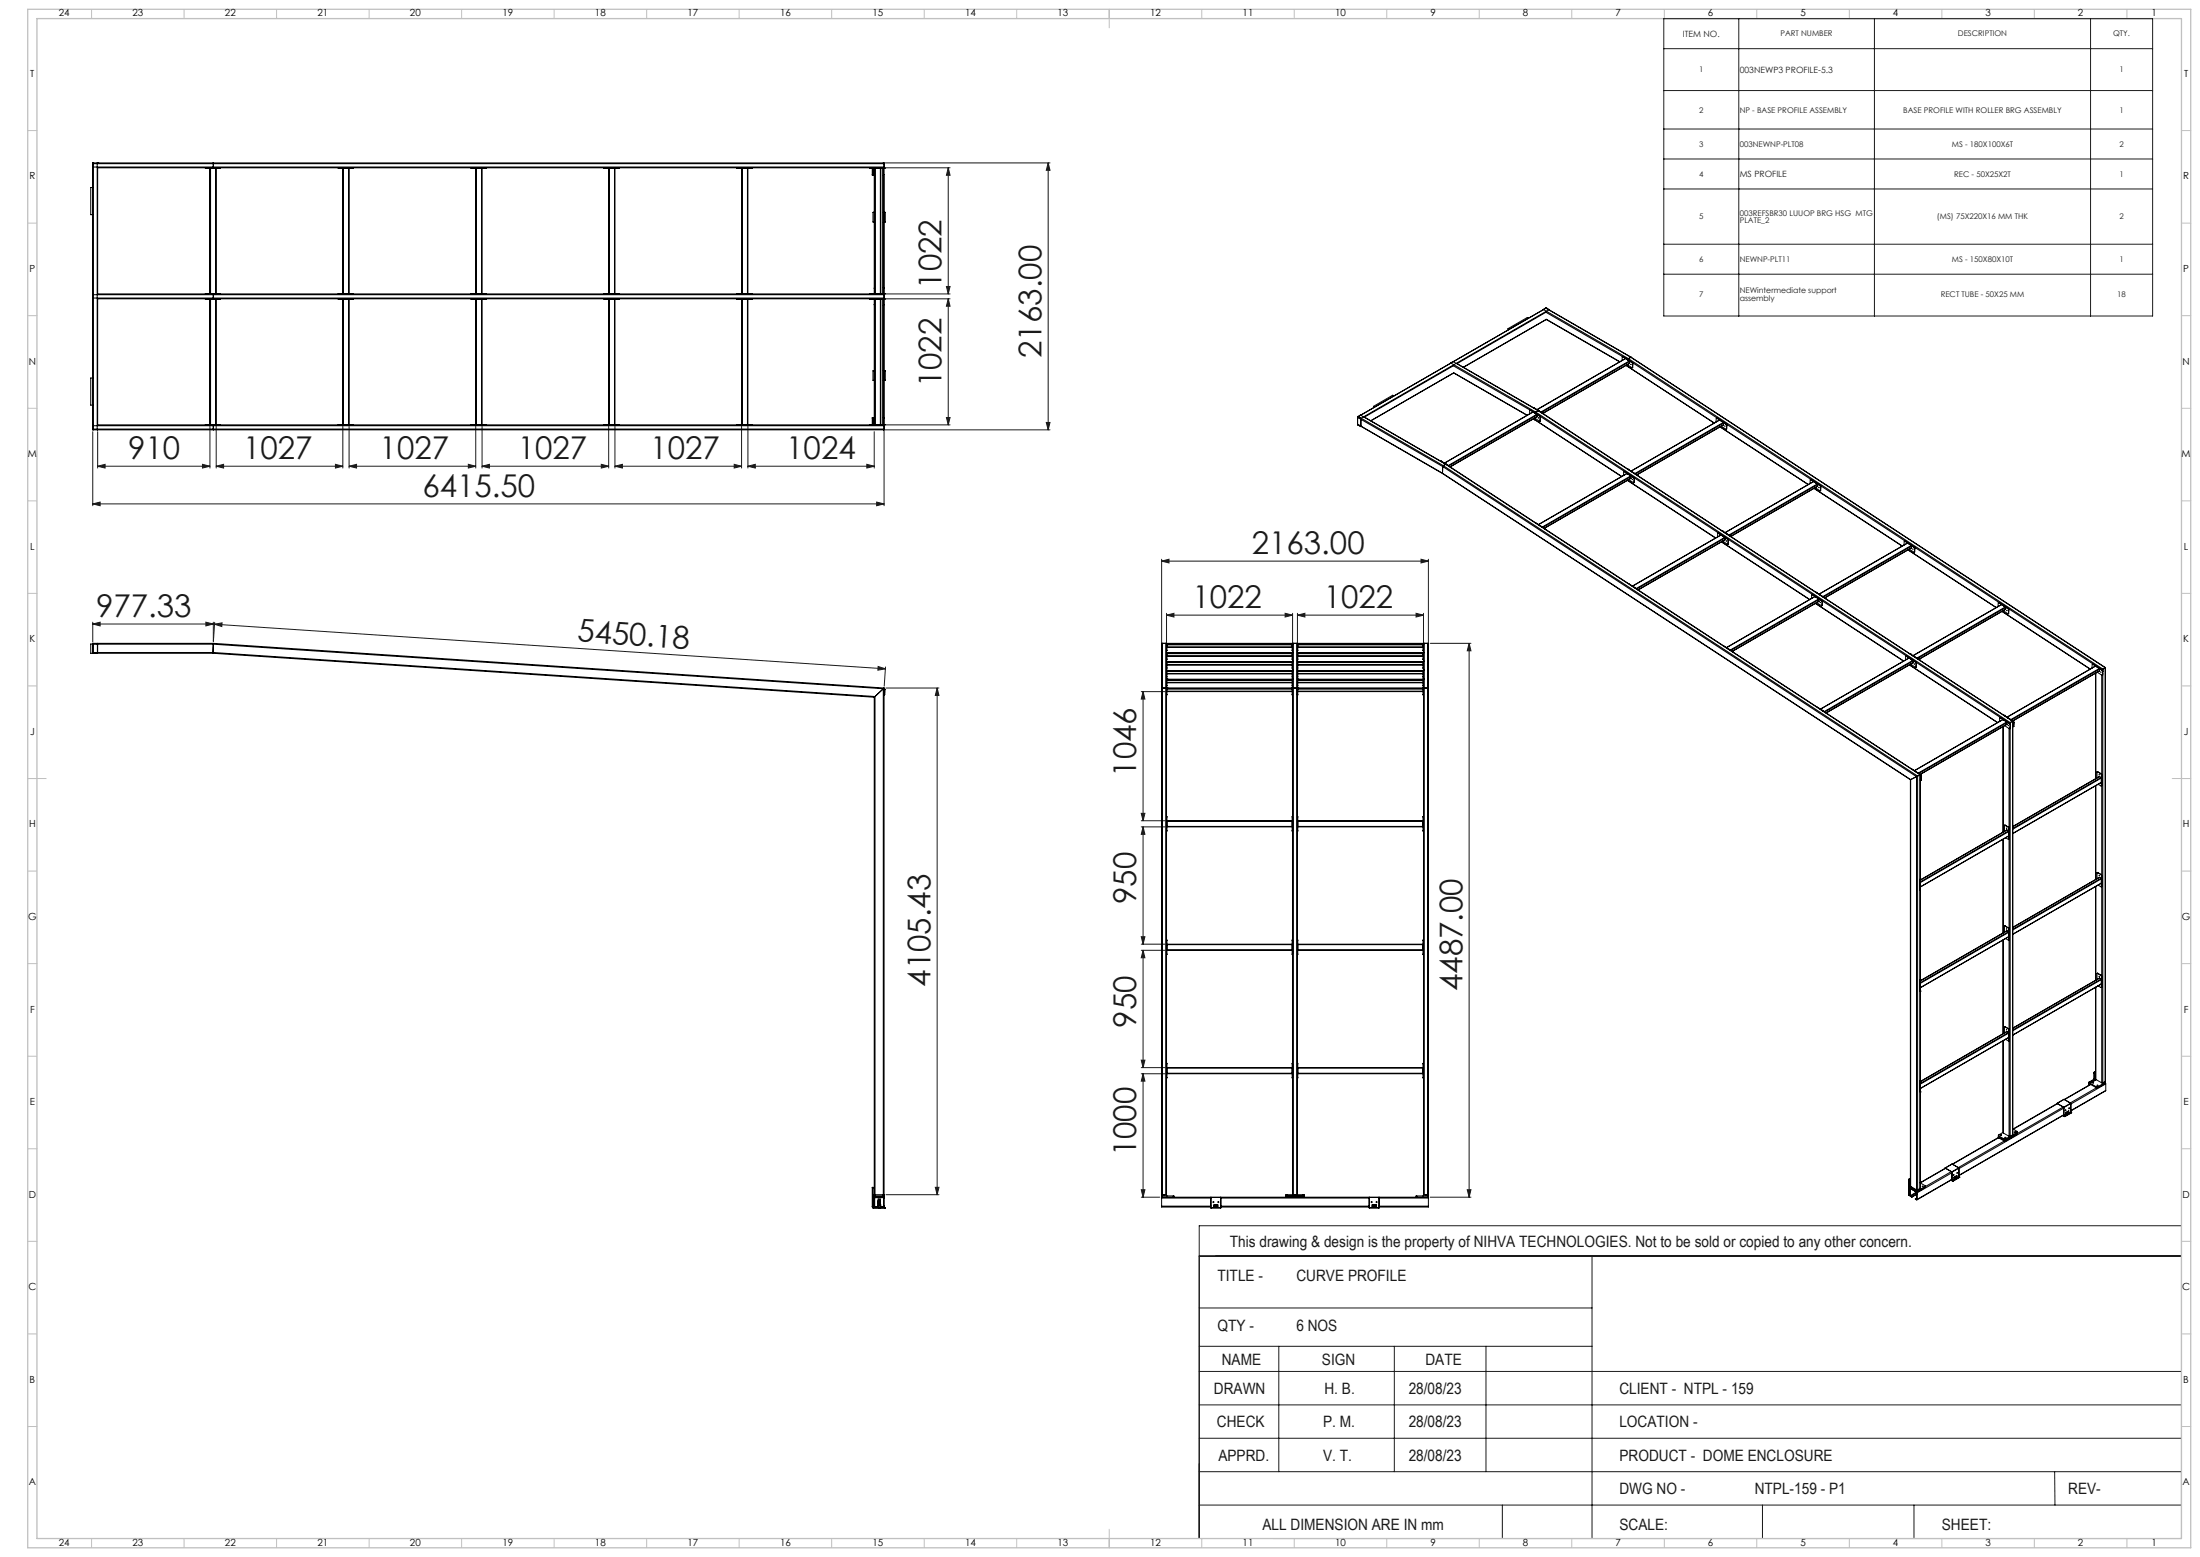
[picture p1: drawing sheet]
<svg xmlns="http://www.w3.org/2000/svg" width="1189mm" height="841mm" viewBox="0 0 1189 841" stroke-linecap="round" stroke-linejoin="round" font-family="sans-serif">
<path d="M648 678v153" fill="none" stroke="#000" stroke-width=".54"/>
<g fill="none" stroke="#191924" stroke-width=".54">
<path d="M899 10h264v161h-264zM940 10v161M1013 10v161M1130 10v161M899 26h264M899 49h264M899 70h264M478 95v178M478 88h89M478 91h35M512 91v68M512 91l1 4h-2z"/>
<path d="M566 88v144M566 88l1 4h-2zM899 86h264M899 102h264M899 132h264M478 159h35M511 155h2l-1 4zM899 148h264M478 161h35M512 161v68M512 161l1 4h-2zM50 233v40"/>
<path d="M53 233v20M113 230v23M117 230v23M185 230v23M189 230v23M257 230v23M261 230v23M329 230v23M332 230v23M401 230v23M404 230v23M472 233v20"/>
<path d="M478 232h89M478 229h35M511 226h2l-1 3zM565 228h2l-1 4zM53 252l4-1v2zM53 252h60M109 251l4 1-4 1zM117 252l4-1v2zM117 252h68M181 251l4 1-4 1zM189 252l4-1v2zM189 252h68"/>
<path d="M253 251l4 1-4 1zM261 252l4-1v2zM261 252h68M325 251l4 1-4 1zM332 252l4-1v2zM332 252h69M397 251l4 1-4 1zM404 252l4-1v2zM404 252h68M468 251l4 1-4 1zM50 272l4-1v2zM50 272h428"/>
<path d="M474 271l4 1-4 1zM628 303l4-1v2zM628 302v69M628 303h144M768 302l4 1-4 1zM772 302v69M50 337l4-1v2zM50 336v11M50 337h65M111 336l4 1-4 1zM115 336v11M116 337l363 24"/>
<path d="M116 337l4-1v2zM116 336l-1 11M630 332l4-1v2zM630 331v40M630 332h69M695 331l4 1-4 1zM699 331v40M701 332l4-1v2zM701 332h68M701 331v40M765 331l4 1-4 1zM769 331v40"/>
<path d="M475 360l4 1-5 1zM773 348h22M794 348v299M794 348l1 4h-2zM479 360l-1 11M479 372h28M506 372l1 4h-2zM506 372v273M617 374h13M618 374l1 4h-2zM618 374v69M617 439h2l-1 4z"/>
<path d="M617 447h13M617 443h13M618 447l1 4h-2zM618 447v63M617 506h2l-1 4zM617 513h13M617 510h13M618 513l1 4h-2zM618 513v64M617 573h2l-1 4zM617 580h13M617 577h13"/>
<path d="M618 580l1 4h-2zM618 580v67M479 645h28M505 641h2l-1 4zM617 643h2l-1 4zM617 647h10M773 647h22M793 643h2l-1 4zM648 662h531v169h-531zM648 678h531M860 678v153M648 706h212"/>
<path d="M648 727h212M691 727v68M754 727v68M803 727v68M648 759h531M648 741h531M648 777h531M648 795h531M1110 795l1 18M648 813h531M812 813v18M953 813v18"/>
<path d="M1034 813v18"/>
</g>
<g fill="none" stroke="#c0c0c0" stroke-width=".54">
<path d="M49 5v5M99 5v5M149 5v5M199 5v5M249 5v5M299 5v5M349 5v5M399 5v5M449 5v5M499 5v5M549 5v5M599 5v10"/>
<path d="M649 5v5M699 5v5M749 5v5M799 5v5M849 5v5M899 5v5M949 5v5M999 5v5M1049 5v5M1099 5v5M1149 5v5M15 71h5"/>
<path d="M1179 71h5M15 121h5M1179 121h5M15 171h5M1179 171h5M15 221h5M1179 221h5M15 271h5M1179 271h5M15 321h5M1179 321h5M15 371h5"/>
<path d="M1179 371h5M15 421h10M1174 421h10M15 471h5M1179 471h5M15 521h5M1179 521h5M15 571h5M1179 571h5M15 621h5M1179 621h5M15 671h5"/>
<path d="M1179 671h5M15 721h5M1179 721h5M15 771h5M1179 771h5M49 831v5M99 831v5M149 831v5M199 831v5M249 831v5M299 831v5M349 831v5"/>
<path d="M399 831v5M449 831v5M499 831v5M549 831v5M599 826v10M649 831v5M699 831v5M749 831v5M799 831v5M849 831v5M899 831v5M949 831v5"/>
<path d="M999 831v5M1049 831v5M1099 831v5M1149 831v5"/>
</g>
<path d="M15 5h1169v831h-1169zM20 10h1159v821h-1159z" fill="none" stroke="#c0c0c0" stroke-width=".7"/>
<g fill="#191924">
<path d="M475 360l4 1-5 1zM116 337l4-1v2z"/>
<path d="M50 272l4-1v2zM474 271l4 1-4 1zM53 252l4-1v2zM109 251l4 1-4 1zM50 337l4-1v2zM111 336l4 1-4 1zM630 332l4-1v2zM695 331l4 1-4 1zM701 332l4-1v2zM765 331l4 1-4 1zM628 303l4-1v2zM768 302l4 1-4 1z"/>
<path d="M617 506h2l-1 4zM618 447l1 4h-2z"/>
<path d="M617 643h2l-1 4zM618 580l1 4h-2zM617 573h2l-1 4zM618 513l1 4h-2z"/>
<path d="M505 641h2l-1 4zM506 372l1 4h-2z"/>
<path d="M566 88l1 4h-2zM565 228h2l-1 4zM512 161l1 4h-2zM511 226h2l-1 3zM512 91l1 4h-2zM511 155h2l-1 4zM794 348l1 4h-2zM793 643h2l-1 4z"/>
<path d="M617 439h2l-1 4zM618 374l1 4h-2z"/>
<path d="M117 252l4-1v2zM181 251l4 1-4 1zM189 252l4-1v2zM253 251l4 1-4 1zM261 252l4-1v2zM325 251l4 1-4 1zM332 252l4-1v2zM397 251l4 1-4 1zM404 252l4-1v2zM468 251l4 1-4 1z"/>
</g>
<g fill="none" stroke="#000" stroke-width=".54">
<path d="M50 88h.1M50 90h428l-1 1M50 90v69M50 88v2M50 88h428M50 88v144M50 88h3M53 88h.1M53 88v144M53 88h424M111 91h.1M111 91h1"/>
<path d="M112 91h7M113 91v68M114 91v68M115 88h.1M115 90v1zM115 88v2M117 91v68M119 91h.1M183 91h.1M183 91h8M185 91v68M186 91v68"/>
<path d="M188 91v68M189 91v68M191 91h.1M255 91h.1M255 91h8M257 91v68M260 91v68M261 91v68M263 91h.1M327 91h.1M327 91h7M329 91v68"/>
<path d="M332 91v68M334 91h.1M398 91h.1M398 91h1M399 91h.1M399 91h7M401 91v68M404 91v68M406 91h.1M470 91h.1M470 91h1M471 91h7"/>
<path d="M471 91h.1M471 94l1 1M471 91v3M471 91h1M471 94h1M472 91h.1M472 91v4M472 94v1M472 94l1 1M472 91v3M472 95v64M473 91v68"/>
<path d="M476 91v68M477 91v68M477 88h1M477 95h.1M477 88l1 3M478 94l-1 1M478 91v70M478 91h.1M478 91h-425v68h58M50 101h-1v15h1M472 115v5M477 115h1v5h-1"/>
<path d="M478 115v5M50 159v2M111 159h.1M111 159h1M112 159h1M112 159h7M112 159h.1M115 159h.1M115 159h363M115 159v2M119 159h.1M183 159h.1"/>
<path d="M183 159h8M191 159h.1M255 159h.1M255 159h8M263 159h.1M327 159h.1M327 159h7M334 159h1M334 159h.1M398 159h.1M398 159h1M399 159h.1"/>
<path d="M399 159h7M406 159h1M406 159h.1M470 159h.1M470 159h1M471 159h7M471 159h.1M473 155l-1 1M477 159h1h-428M477 155l1 1M478 159h.1M50 161h428h-1"/>
<path d="M50 161v69M111 162h.1M111 161v1M111 162h1M111 161h1M111 161h-58v69M112 161h366M112 162h7M112 161v1M113 162v67M114 162v67M115 161h.1"/>
<path d="M117 162v67M119 161v1M183 162h.1M183 161v1M183 162h8M185 162v67M186 162v67M188 162v67M189 162v67M191 161v1M255 162h.1M255 161v1"/>
<path d="M255 162h8M257 162v67M260 162v67M261 162v67M263 161v1M327 162h.1M327 161v1M327 162h7M329 162v67M332 162v67M334 161v1M335 161l-1 1"/>
<path d="M398 162h.1M398 161v1M398 162h1M399 162h.1M399 161v1M399 162h7M401 162v67M404 162v67M406 161v1M407 161l-1 1M470 162h.1M470 161v1"/>
<path d="M470 162h1M471 161v1M471 162h7M472 164l1 1M472 162v64M473 162v67M476 162v67M477 162v67M477 162v67l1 1h-428M478 162l-1 70M478 164l-1 1M478 161v1"/>
<path d="M815 177l1 1M815 177v1M826 172l-1-1-10 6M834 167l-49 28M834 167h.1M834 167l46 27M835 166h1M835 166l-1 1M835 166l46 27M836 169l-49 27 44 26M836 172l39 23M836 169l41 24"/>
<path d="M836 166h.1M836 173l-45 25M836 166l-102 59M836 166l1 1M837 167l-101 59M837 167v1M837 167l44 26M784 196l-49 28M784 196l46 27M785 195l-1 1M785 195l46 27M785 195h.1"/>
<path d="M785 195h1M786 198l41 23M786 197l-49 28 44 26M877 193h.1M877 193v2M877 193l5 3M879 194l-48 27M879 194l-48 27 2 2M879 194l2 1M879 197l1 1M879 194h1M879 197l3 2"/>
<path d="M880 198h.1M880 198l47 30M880 197v1M880 194h.1M880 194l256 168M880 194l256 167M881 195h.1M881 195l-48 28M881 196h.1M881 196l-47 27M881 195v1M881 193l257 168"/>
<path d="M881 193l-1 1M882 196h1M882 199h.1M882 196h.1M883 196l-1 3M50 204h-1v15h1M472 200v5v1M477 200h1v5l-1 1M478 200v6M742 219v1M742 219l1 1M753 214v-1l-11 6"/>
<path d="M786 201l39 23M50 232h.1M50 230v2M50 232h428M50 232h3M53 232h.1M53 232h424M53 229h58M111 229h.1M111 229h1M112 229h366M112 229h.1"/>
<path d="M115 229v3M115 232h.1M119 229h.1M183 229h.1M191 229h.1M255 229h.1M263 229h.1M327 229h.1M334 229h1M334 229h.1M335 229h.1M398 229h.1"/>
<path d="M399 229h.1M406 229h1M406 229h.1M407 229h.1M470 229h.1M470 229h1M471 229h.1M471 229h1M471 226h1M471 226v3M472 229h.1M472 226h.1"/>
<path d="M472 226v3M472 226h-1M473 226h-1M477 226h.1M477 226h1M478 232h-1M478 229h.1M734 225l46 27M734 229l46 27M734 229h.1M734 225v4M734 225h.1"/>
<path d="M734 225v4l1 1M734 225l1 1v4M734 229l1 1M735 224l-1 1M735 224l46 27M735 230h1M735 224h.1M736 230h-1M736 226v4M736 230h.1M736 226h.1M736 230l44 26"/>
<path d="M825 224l-39-23-45 26M827 221h.1M827 221v3M827 221l5 4M829 223l-48 27M829 223l2 1M829 226l1 1M829 220v1M829 220h.1M829 220l259 169M829 226l3 1M830 227l46 30"/>
<path d="M830 226v1M830 223l256 168M830 223l256 167M831 224h.1M831 224l-48 27-2-1M831 224v1M831 224l-48 28M831 222l-1 1M832 225h.1M832 225h1M832 227v1M832 227h.1"/>
<path d="M832 225v2M833 225h-1M833 225l-1 2M833 223h.1M834 224h.1M928 226h.1M928 226l-1 2M928 226l5 3M929 227h.1M929 227l-48 27M929 227l2 1M930 231l47 31"/>
<path d="M930 230l3 2M931 228l1 1M931 228l-48 28M932 229h.1M932 229l-48 27M933 229v1M933 229h.1M933 232h.1M933 230v2M933 230h.1M779 249h.1M779 249l1 1"/>
<path d="M779 249l259 169M780 256h.1M780 256l253 165M780 256l252 165M780 252l256 168M780 252v4M780 252h.1M780 252l256 167M781 251l-1 1M784 252l47-27zM784 253h.1M877 257l1-2 5 3"/>
<path d="M878 255h.1M879 256l-48 27M879 256l2 1M880 259l47 32M880 253h.1M881 257h1M881 257l-48 28-2-2M881 258h.1M881 258l-46 27M881 255l2 1M882 257l-1 1M882 257l-48 28"/>
<path d="M883 258v1M883 258h.1M883 259v2l-3-2M883 258v3M883 256h1M885 257l47-28zM885 257h.1M979 259h.1M979 259h-1M979 259l-1 2M979 259l5 3M883 261h.1"/>
<path d="M980 260l-48 28M980 260l2 1M981 263l3 2M982 261v1M982 261l-48 28M982 262v1M982 262l-47 27M983 263h.1M984 262v1M984 262h.1M984 265h.1M984 263v2"/>
<path d="M984 263h.1M830 282h.1M835 286h.1M928 288v2M928 288h1M929 288h-1M929 288l5 3M930 289l-48 28M930 289l2 1M930 293l48 31-48-31M931 287h.1M931 292l3 2"/>
<path d="M932 290v1M932 290l-48 28-2-1M932 292h.1M932 292l-47 27M932 288l2 1M932 291v1M932 291l-47 27M934 291v1M934 294h.1M934 292v2M934 292h.1M934 289h.1"/>
<path d="M935 290l47-27zM936 290h.1M1028 295l-48-31 48 31M1029 292h.1M1029 292v2M1029 292l6 4M1031 293l-48 28M1031 293l2 2M1032 297l3 1M1033 295h.1M1033 295l-48 27M1033 296h.1"/>
<path d="M1033 296l-47 27M1033 295v1M1034 297h.1M1035 296h.1M1035 298h.1M1035 296v2M881 316h.1M886 319h.1M981 320h1M982 320h.1M982 320l5 3M979 321v2"/>
<path d="M979 321h.1M979 321l6 4M981 322l-48 28M981 322l2 2M981 326l48 31-48-31M982 326l3 1M983 324h.1M983 324l-48 27-2-1M983 325h.1M983 325l-47 27M983 321l2 1M983 324v1"/>
<path d="M983 324l-48 27M985 325h.1M985 327h.1M985 325v2M985 322h.1M987 323h.1M1079 328l-48-31 48 31M1080 328v-3l5 4M1080 325h.1M1082 327h.1M1082 327l-48 27 2 2M1082 327l2 1"/>
<path d="M1083 330l2 1M1084 328h.1M1084 328l-48 28M1084 328v1M1085 330h.1M1085 329h1M1086 331l-1 1M1086 331h.1M1086 329l-1 2M1086 331h-1M1086 329h.1M1086 329v2"/>
<path d="M50 353h.1M50 348h.1M50 348h-1v5h66M50 348v5M50 352h65M50 348h65M53 348v5zM115 353l357 24M115 352v1M115 352l358 24M115 348l362 24M115 348v4"/>
<path d="M115 348h.1M115 348h-65M115 348l363 24M628 348h144M628 348h.1M630 348h.1M630 348v297M630 352h1M630 357h1M630 348v24M630 358h69M630 358h1"/>
<path d="M630 353h69M630 353h1M630 356h1M630 348h1M630 349h1M630 351h1M631 357v1M631 357h.1M631 352v1M631 356h-1M631 352h.1M631 348v1"/>
<path d="M631 351l-1 1M631 348h.1M631 348h67M631 353h67M631 359h67M631 357h67M631 350h67M631 354h67M631 349v2M631 353v3M631 358v3M631 358h67"/>
<path d="M631 349h67M698 357v1M698 357h.1M698 352v1M698 356h1M698 352h.1M698 348v1M698 351l1 1M698 348h.1M698 352h1M698 357h1M698 349v2"/>
<path d="M698 353v3M698 358v3M698 358h1M698 353h1M698 348h1M698 349h1M698 351h1M699 348v297M699 348h.1M699 348v24M701 348h.1M701 348v24"/>
<path d="M701 348v297M701 353h68M701 358h68M701 352h.1M701 357h.1M701 358h.1M701 353h.1M701 356h.1M701 349h.1M701 351h.1M701 357v1M701 352v1"/>
<path d="M701 348v1M701 351v1M701 348h68M701 359h68M701 357h68M701 350h68M701 354h68M701 349v2M701 353v3M701 358v3M701 349h68M769 352v1"/>
<path d="M769 356h.1M769 352h.1M769 348v1M769 351h.1M769 348h.1M769 357v1M769 357h.1M769 349v2M769 353v3M769 358v3M769 348v298M769 353h.1"/>
<path d="M769 348h1v297M772 348h.1M932 349h.1M932 349l5 3M937 352h.1M1030 354v2M1032 355l-48 28M1032 355l2 2M1032 353h.1M1032 353l5 4M1033 359l2 1M1034 357h.1"/>
<path d="M1034 357l-48 27-2-1M1034 358l-47 27M1034 358h.1M1034 357v1M1034 357l-48 28M1036 358l-1 2M1036 358h-1h1M1036 358h.1M1036 358v2M1036 356h.1M1037 356l47-27zM1037 357h.1"/>
<path d="M1037 357h1M1131 359v2M1131 359h.1M1131 359l5 3M1133 360l-48 27M1133 360l2 1M472 377v269M473 376l-1 1M473 376v269M477 372v273M477 372l-4 4M478 372h-1"/>
<path d="M478 372v3M478 372v280M478 375h.1M628 372h2M630 375l1 271M630 372h.1M630 375h.1M630 372h69M630 372h1M630 367h1M630 362h1M630 372v3"/>
<path d="M630 375h1M630 367h69M630 368h1M630 370h1M630 361h1M630 362h69M630 363h1M630 366h1M631 372h.1M631 375h-1M631 367v1M631 370l-1 1"/>
<path d="M631 367h.1M631 361h-1M631 362v1M631 366h-1M631 362h.1M631 364h67M631 362h67M631 374h67M631 372h67M631 369h67M631 367h67M631 363v3"/>
<path d="M631 368v2M631 372v3M631 363h67M631 373h67M698 367v1M698 370l1 1M698 367h.1M698 361h1M698 372h.1M698 375h1M698 362v1M698 366h1"/>
<path d="M698 362h.1M698 372h1M698 367h1M698 362h1M698 363v3M698 368v2M698 372v3M698 368h1M698 370h1M698 363h1M699 372h2M699 372h.1"/>
<path d="M699 375h.1M699 372v3M699 375v270M701 372h.1M701 375h.1M701 372h68M701 372v3M701 367h68v1M701 362h68v1M701 367h.1M701 362h.1M701 375v270"/>
<path d="M701 368h.1M701 370h.1M701 361h.1M701 363h.1M701 366h.1M701 367v1M701 370v1M701 362v1M701 364h68M701 362h68M701 374h68M701 369h68"/>
<path d="M701 367h68M701 363v3M701 368v2M701 363h68M701 373h68M769 367v1M769 370h.1M769 367h.1M769 372h.1M769 375h.1M769 361h.1M769 362v1"/>
<path d="M769 366h.1M769 362h.1M769 363v3M769 368v2M769 372v3M769 372h3M1036 360h.1M1036 360h-1M1130 361l-48-31 48 31M1133 364v57M1133 363l3 2M1135 361h.1"/>
<path d="M1135 361l-48 28M1135 362h.1M1135 362l-47 27M1135 361v1M1135 363h.1M1136 362h.1M1136 365v220M1136 362v1M1136 362h1M1136 365h.1M1136 363v2M1136 361v1"/>
<path d="M1136 364v221M1137 362l-1 1M1137 362l-1 3M1138 361h-2M1138 361h.1M1138 361v223M982 382h.1M982 382l5 3M987 385h.1M987 385l1 1M1080 390l-48-31 48 31M1081 388h.1"/>
<path d="M1081 388v2M1081 388l5 3M1083 389l-48 27M1083 389l2 1M1083 392v57M1083 386h.1M1083 386l5 4M1083 392l3 2M1085 390h.1M1085 390l-48 28-2-2M1085 391l-47 27M1085 391h.1"/>
<path d="M1085 387l2 2M1085 390v1M1085 390l-48 28M1086 394v220M1086 391h.1M1086 391h1M1086 393v1M1086 391v3M1086 390v1M1086 393v221M1087 391h-1M1087 391l-1 2"/>
<path d="M1087 389h.1M1088 390h-2M1088 389v1M1088 392h.1M1088 389v224M1088 390h.1M1088 390h1M1088 392v1M1088 390v2M1089 390h-1M1089 390l-1 2M1033 415h.1"/>
<path d="M1033 415l5 4M1036 420v223M1036 420l-3 1M1036 419v1M1036 419v224M1038 418l-2 1M1038 418v224M1038 418h.1M1038 418v1M1038 419h.1M1038 419h1M1038 419v2"/>
<path d="M1039 419h-1M1039 419l-1 2M1134 417h.1M1134 417l-1 3M1134 417l1 1M1134 417h-1M1134 417l2 1M1135 419l-47 27M1135 419l1 1M1135 419l-47 28M1135 418h1M1136 420l-48 28"/>
<path d="M1136 420l-48 27M1136 418h.1M1136 418h-1M1136 418v6M1032 421v220M1033 421h-1M1033 421v220M1038 421h.1M1133 424v51M1134 424h2M1136 423l-48 27M1136 424v1"/>
<path d="M1136 423h.1M630 441h1M630 449h1M631 449h-1M631 441v8M631 446h67M631 447h67M631 444h67M631 443h67M698 449h1M698 441v8M698 441h1"/>
<path d="M699 441h-1M701 441h.1M701 449h.1M701 441v8M701 446h68M701 447h68M701 444h68M701 443h68M769 441h.1M769 449h.1M769 441v8M1083 453v51"/>
<path d="M1084 446l-1 3M1084 446l1 1M1084 446h-1M1084 446h.1M1084 446l2 1M1084 453h2M1085 448h.1M1085 448l-47 27M1085 448v1M1085 447h1M1085 449l-47 28M1085 449l-47 27"/>
<path d="M1086 447h.1M1086 447h-1M1086 453h.1M1086 447v6M1038 475h.1M1038 479l48-28-48 28M1133 479v50M1133 471v4M1134 471h-1M1134 471l1 1M1134 471h.1M1134 471l2 1"/>
<path d="M1134 478l2 1M1135 474l-47 27M1135 474h1M1135 472l1 1M1136 474l-48 28M1136 472v1M1136 472h-1M1136 479h.1M1136 473v6M1038 481h.1M630 508h1M630 515h1"/>
<path d="M631 515l-1 1M631 508v7M631 513h67M631 510h67M698 515l1 1M698 515h1M698 508h1M698 508v7M699 508h-1M701 508h.1M701 515h.1M701 515v1"/>
<path d="M701 508v7M701 513h68M701 510h68M769 508h.1M769 515h.1M769 508v7M1083 508v50M1084 500h.1M1084 500h-1M1084 500l-1 3M1084 500l1 1M1084 500l2 1"/>
<path d="M1084 507l2 1M1085 502h.1M1085 503h.1M1085 503l-47 27M1085 501l1 1M1085 503l-47 28M1086 501v1M1086 501h-1M1086 508h.1M1086 502v6M1088 505l48-28zM1038 529h.1"/>
<path d="M1038 535h.1M1038 533l48-27-48 28M1133 533v50M1133 526v3M1134 526h-1M1134 526l1 1M1134 526h.1M1134 526l2 1M1134 533h2M1135 528l1 1M1135 527h1M1136 529l-48 28"/>
<path d="M1136 529l-48 27M1136 527h.1M1136 527h-1M1136 533h.1M1136 527v6M1084 555h.1M1084 555h-1M1084 555l-1 3M1084 555l1 1M1084 555l2 1M1085 556h.1M1085 557h.1"/>
<path d="M1085 557l-47 27M1085 557v1M1085 556h1M1085 558l-47 28M1085 558l-47 27M1086 556h.1M1086 556h-1M1086 556v6M1088 555l47-27zM1088 559l48-28-48 28M630 574l1 1M630 575h1"/>
<path d="M631 575v7M631 580h67M631 577h67M698 575v7M698 575h1M699 574l-1 1M701 574v1M701 575h.1M701 575v7M701 580h68M701 577h68M769 574v1z"/>
<path d="M769 575v7M1083 562v50M1084 561l2 1M1086 562h.1M1132 579v1M1132 579v4M1132 579h.1M1132 580v3M1133 579h-1M630 582h1M631 582h-1M698 582h1"/>
<path d="M701 582h.1M769 582h.1M1038 584h.1M1038 590h.1M1038 588l48-28zM1112 596l3 2M1112 596h.1M1115 598h.1M1115 598v5M1115 594h1M1116 594l-4 2M1116 594l3 2"/>
<path d="M1118 598h.1M1119 596h.1M1119 596l-4 2M1119 596v5M1129 585h.1M1129 585v1M1129 584v1M1129 585h1M1130 585v1M1130 586h.1M1130 586l-14 8M1130 585h.1"/>
<path d="M1130 585l3 2M1130 586l3 2M1130 586l-14 8 3 2 14-8M1131 583h1M1131 583l-2 1M1132 583h-1M1132 583h.1M1132 583l-3 2M1133 583l-4 2M1133 583l3 2M1133 583l-3 2M1133 587h1"/>
<path d="M1133 588h1M1133 587v1M1134 587v1M1136 585h.1M1138 584v1M1138 584l-2 1M1138 585h.1M1138 585l-4 2M1138 585l-4 3M1138 584h.1M1138 585v4M1138 585l-19 11"/>
<path d="M1080 614v1M1080 614l-25 15M1080 613v1M1080 615l-25 14M1080 615l3 1M1080 614l3 1M1083 612h.1M1083 612l-3 1v1M1083 612l3 2M1083 616h1M1083 615h1M1083 615v1"/>
<path d="M1083 616l-25 15-3-2M1084 615v1M1086 614h.1M1088 613l-2 1M1088 613h.1M1088 610l2 1v1M1088 610l24-14-24 14M1090 613l-6 3M1090 612v1M1090 612l-6 3M1090 612l-6 4-4-2M1090 611v2"/>
<path d="M1090 612l25-14-56 33M1115 603h1M1115 603v-1l1 1M1116 603h.1M1117 601l1-1v1l-1 1zM1117 601h.1M1117 600l1 1M1119 600l19-11zM1119 601h1M1119 601l-4 2M1120 601h.1M1120 601l-4 2"/>
<path d="M1032 637h.1M1032 637v8M1032 637v9M1032 636v1M1051 631h.1M1051 631l-13 8 3 2M1051 631l-13 8M1051 631l4 2M1054 637l1 1M1055 633h.1M1055 638v-1v1M1055 633v5"/>
<path d="M1055 629h.1M1055 629l-4 2M1055 629l4 2M1055 638h1M1055 638h.1M1056 638h.1M1056 634v1zM1056 636l2-1v1l-2 1zM1057 636h-1M1057 635l-1 1M1057 635l1 1M1059 631h.1"/>
<path d="M1059 631l-4 2M1059 635l56-33-56 33M1059 635v1M1059 635l-4 3M1059 631v4M1059 636l-3 2M1059 636h.1M471 652h1M471 642h1M471 642v10M472 652h.1M472 642v10"/>
<path d="M472 646h.1M472 652v1M472 652h3M472 653h3M472 647h1M472 646h1M472 651l2 1h-1v-5h4l1 4-2 1 2-1M472 645h1M472 646v6M473 647h-1M473 646v1M473 646h4"/>
<path d="M473 647h4M473 645h4M473 645v1M475 652v-4h1v4M475 652h.1M475 651h.1M475 649h.1M475 650h.1M475 651v1M475 648v2M475 648h1M475 650h1"/>
<path d="M475 652v1M475 653h.1M476 650h.1M476 652v1M476 652h2M476 653h2M476 648h.1M476 648v2M476 649h.1M476 651v1M476 652h.1M476 651h.1"/>
<path d="M477 645v1M477 647h1M477 645h1M477 646h1M477 646v1M478 647h.1M478 652h.1M478 652v1M478 653h.1M628 647h.1M628 646h.1M628 651v1h26"/>
<path d="M628 645h.1M628 647v4M628 647h26M628 651h26M628 646h6M628 647h6M628 646v1M628 645v-297v299M628 645h2M629 645h.1M630 645h.1M634 647h.1"/>
<path d="M634 646v1M634 647h61M654 652h1M654 647l1 6M654 647h.1M654 647h6M655 652h5M655 653h5M655 652v1M656 651h2v1h-2zM656 651v1M656 652h.1"/>
<path d="M656 651h.1M656 652h2M656 651h2M656 652h1M657 651h.1M657 652h.1M657 651h-1M657 651h1M657 652h1M658 652h.1M658 651h.1M658 651v1"/>
<path d="M660 652h.1M660 652v1M660 647v6M660 647h.1M660 652h80M660 647h80M660 651h80M695 647h1M695 646h1zM696 645h-1v2M696 646h8M696 647h8"/>
<path d="M696 645h8M696 645v2M704 647h1M704 646h1zM704 645h1v2M704 645v2M705 647h60M740 647v6M740 652h.1M740 647h.1M740 647h5M740 652h5"/>
<path d="M740 653h5M740 652v1M742 651h2v1h-2zM742 651v1M742 652h.1M742 651h.1M742 652h1M742 651h1M743 651h.1M743 652h.1M743 652h-1M743 651v1"/>
<path d="M745 652h.1M745 652v1M745 647v6M745 647h.1M745 647h27M745 651h27M765 647h1M766 646l-1 1M766 646h6M766 647h6M766 646v1M769 645h1"/>
<path d="M770 645h2M770 645h1M772 645h.1M772 645v-297v299M772 647h.1M772 646h.1M772 646v1M772 651v1h-27M772 647v4M1032 645v1M1032 646h.1M1032 641h.1"/>
<path d="M1032 641h1M1032 646l1 1M1032 642l4 2M1032 641v5M1032 641l1 1M1032 646h1M1032 642v4M1033 642h-1M1033 641h-1M1033 641h.1M1033 641l3 2M1033 642l3 2"/>
<path d="M1033 641v1M1033 646h.1M1033 646v1M1035 648h1M1036 644h.1M1036 644l-4 2M1036 643h.1M1036 643v1M1036 648h.1M1036 644v4M1036 647l-1 1M1036 645l-3 1"/>
<path d="M1036 645l-3 2M1036 644l-3 2M1036 648l19-11-19 11M1038 642l-2 1M1041 641h.1M1041 641l-5 2M1041 641l-5 3M1041 641l14-8-19 11"/>
<circle cx="881" cy="197" r=".1"/>
<circle cx="831" cy="226" r=".1"/>
<circle cx="932" cy="230" r=".1"/>
<circle cx="882" cy="259" r=".1"/>
<circle cx="933" cy="292" r=".1"/>
<circle cx="984" cy="325" r=".1"/>
<circle cx="1035" cy="359" r=".1"/>
<circle cx="1085" cy="392" r=".1"/>
<circle cx="1135" cy="419" r=".1"/>
<circle cx="1085" cy="447" r=".1"/>
<circle cx="1135" cy="473" r=".1"/>
<circle cx="1135" cy="527" r=".1"/>
<circle cx="1116" cy="600" r=".2"/>
<circle cx="1131" cy="585" r=".3"/>
<circle cx="1134" cy="586" r=".2"/>
<circle cx="1081" cy="613" r=".3"/>
<circle cx="1084" cy="614" r=".3"/>
<circle cx="1089" cy="611" r=".3"/>
<circle cx="1058" cy="634" r=".2"/>
<circle cx="656" cy="649" r=".3"/>
<circle cx="658" cy="649" r=".3"/>
<circle cx="741" cy="649" r=".3"/>
<circle cx="744" cy="649" r=".3"/>
<circle cx="1039" cy="641" r=".3"/>
</g>
<g font-size="16.9" fill="#191924">
<text x="509" y="156" transform="rotate(-90 509 156)">1022</text>
<text x="563" y="193" transform="rotate(-90 563 193)">2163.00</text>
<text x="509" y="209" transform="rotate(-90 509 209)">1022</text>
<text x="69" y="248">910</text>
<text x="131" y="248">1027</text>
<text x="205" y="248">1027</text>
<text x="280" y="248">1027</text>
<text x="351" y="248">1027</text>
<text x="425" y="248">1024</text>
<text x="228" y="268">6415.50</text>
<text x="677" y="299">2163.00</text>
<text x="644" y="329">1022</text>
<text x="715" y="329">1022</text>
<text x="52" y="333">977.33</text>
<text x="312" y="346" transform="rotate(4 312 346)">5450.18</text>
<text x="614" y="420" transform="rotate(-90 614 420)">1046</text>
<text x="614" y="488" transform="rotate(-90 614 488)">950</text>
<text x="503" y="533" transform="rotate(-90 503 533)">4105.43</text>
<text x="790" y="535" transform="rotate(-90 790 535)">4487.00</text>
<text x="614" y="555" transform="rotate(-90 614 555)">950</text>
<text x="614" y="625" transform="rotate(-90 614 625)">1000</text>
</g>
<g font-size="8.5" fill="#191924">
<text x="665" y="674">This drawing &amp; design is the property of NIHVA TECHNOLOGIES. Not to be sold or copied to any other concern.</text>
<text x="658" y="692">TITLE -</text>
<text x="701" y="692">CURVE PROFILE</text>
<text x="658" y="719">QTY -</text>
<text x="701" y="719">6 NOS</text>
<text x="660" y="737">NAME</text>
<text x="714" y="737">SIGN</text>
<text x="770" y="737">DATE</text>
<text x="656" y="753">DRAWN</text>
<text x="716" y="753">H. B.</text>
<text x="761" y="753">28/08/23</text>
<text x="875" y="753">CLIENT - NTPL - 159</text>
<text x="658" y="771">CHECK</text>
<text x="715" y="771">P. M.</text>
<text x="761" y="771">28/08/23</text>
<text x="875" y="771">LOCATION -</text>
<text x="659" y="789">APPRD.</text>
<text x="715" y="789">V. T.</text>
<text x="761" y="789">28/08/23</text>
<text x="875" y="789">PRODUCT - DOME ENCLOSURE</text>
<text x="875" y="807">DWG NO -</text>
<text x="948" y="807">NTPL-159 - P1</text>
<text x="1118" y="807">REV-</text>
<text x="682" y="826">ALL DIMENSION ARE IN mm</text>
<text x="875" y="826">SCALE:</text>
<text x="1049" y="826">SHEET:</text>
</g>
<g font-size="5.3">
<text x="32" y="9">24</text>
<text x="72" y="9">23</text>
<text x="122" y="9">22</text>
<text x="172" y="9">21</text>
<text x="222" y="9">20</text>
<text x="272" y="9">19</text>
<text x="322" y="9">18</text>
<text x="372" y="9">17</text>
<text x="422" y="9">16</text>
<text x="472" y="9">15</text>
<text x="522" y="9">14</text>
<text x="572" y="9">13</text>
<text x="622" y="9">12</text>
<text x="672" y="9">11</text>
<text x="722" y="9">10</text>
<text x="773" y="9">9</text>
<text x="823" y="9">8</text>
<text x="873" y="9">7</text>
<text x="923" y="9">6</text>
<text x="973" y="9">5</text>
<text x="1023" y="9">4</text>
<text x="1073" y="9">3</text>
<text x="1123" y="9">2</text>
<text x="1163" y="9">1</text>
<text x="16" y="42">T</text>
<text x="1180" y="42">T</text>
<text x="16" y="97">R</text>
<text x="1180" y="97">R</text>
<text x="16" y="147">P</text>
<text x="1180" y="147">P</text>
<text x="16" y="197">N</text>
<text x="1180" y="197">N</text>
<text x="15" y="247">M</text>
<text x="1179" y="247">M</text>
<text x="16" y="297">L</text>
<text x="1180" y="297">L</text>
<text x="16" y="347">K</text>
<text x="1180" y="347">K</text>
<text x="16" y="397">J</text>
<text x="1180" y="397">J</text>
<text x="16" y="447">H</text>
<text x="1180" y="447">H</text>
<text x="15" y="497">G</text>
<text x="1179" y="497">G</text>
<text x="16" y="547">F</text>
<text x="1180" y="547">F</text>
<text x="16" y="597">E</text>
<text x="1180" y="597">E</text>
<text x="16" y="647">D</text>
<text x="1180" y="647">D</text>
<text x="15" y="697">C</text>
<text x="1179" y="697">C</text>
<text x="16" y="747">B</text>
<text x="1180" y="747">B</text>
<text x="16" y="802">A</text>
<text x="1180" y="802">A</text>
<text x="32" y="835">24</text>
<text x="72" y="835">23</text>
<text x="122" y="835">22</text>
<text x="172" y="835">21</text>
<text x="222" y="835">20</text>
<text x="272" y="835">19</text>
<text x="322" y="835">18</text>
<text x="372" y="835">17</text>
<text x="422" y="835">16</text>
<text x="472" y="835">15</text>
<text x="522" y="835">14</text>
<text x="572" y="835">13</text>
<text x="622" y="835">12</text>
<text x="672" y="835">11</text>
<text x="722" y="835">10</text>
<text x="773" y="835">9</text>
<text x="823" y="835">8</text>
<text x="873" y="835">7</text>
<text x="923" y="835">6</text>
<text x="973" y="835">5</text>
<text x="1023" y="835">4</text>
<text x="1073" y="835">3</text>
<text x="1123" y="835">2</text>
<text x="1163" y="835">1</text>
</g>
<g font-size="4.7" fill="#191924">
<text x="910" y="20">ITEM NO.</text>
<text x="940" y="39">003NEWP3 PROFILE-5.3</text>
<text x="940" y="96">MS PROFILE</text>
</g>
<g font-size="4.2" fill="#191924">
<text x="962" y="20">PART NUMBER</text>
<text x="1058" y="20">DESCRIPTION</text>
<text x="1142" y="20">QTY.</text>
<text x="918" y="39">1</text>
<text x="1145" y="39">1</text>
<text x="918" y="61">2</text>
<text x="940" y="61">NP - BASE PROFILE ASSEMBLY</text>
<text x="1029" y="61">BASE PROFILE WITH ROLLER BRG ASSEMBLY</text>
<text x="1145" y="61">1</text>
<text x="918" y="79">3</text>
<text x="940" y="79">003NEWNP-PLT08</text>
<text x="1055" y="79">MS - 180X100X6T</text>
<text x="1145" y="79">2</text>
<text x="918" y="95">4</text>
<text x="1056" y="95">REC - 50X25X2T</text>
<text x="1145" y="95">1</text>
<text x="918" y="119">5</text>
<text x="940" y="116">003REFSBR30 LUUOP BRG HSG MTG</text>
<text x="1047" y="119">(MS) 75X220X16 MM THK</text>
<text x="1145" y="119">2</text>
<text x="940" y="121">PLATE_2</text>
<text x="918" y="142">6</text>
<text x="940" y="142">NEWNP-PLT11</text>
<text x="1055" y="142">MS - 150X80X10T</text>
<text x="1145" y="142">1</text>
<text x="918" y="161">7</text>
<text x="940" y="158">NEWintermediate support</text>
<text x="1049" y="161">RECT TUBE - 50X25 MM</text>
<text x="1144" y="161">18</text>
<text x="940" y="163">assembly</text>
</g>
</svg>
